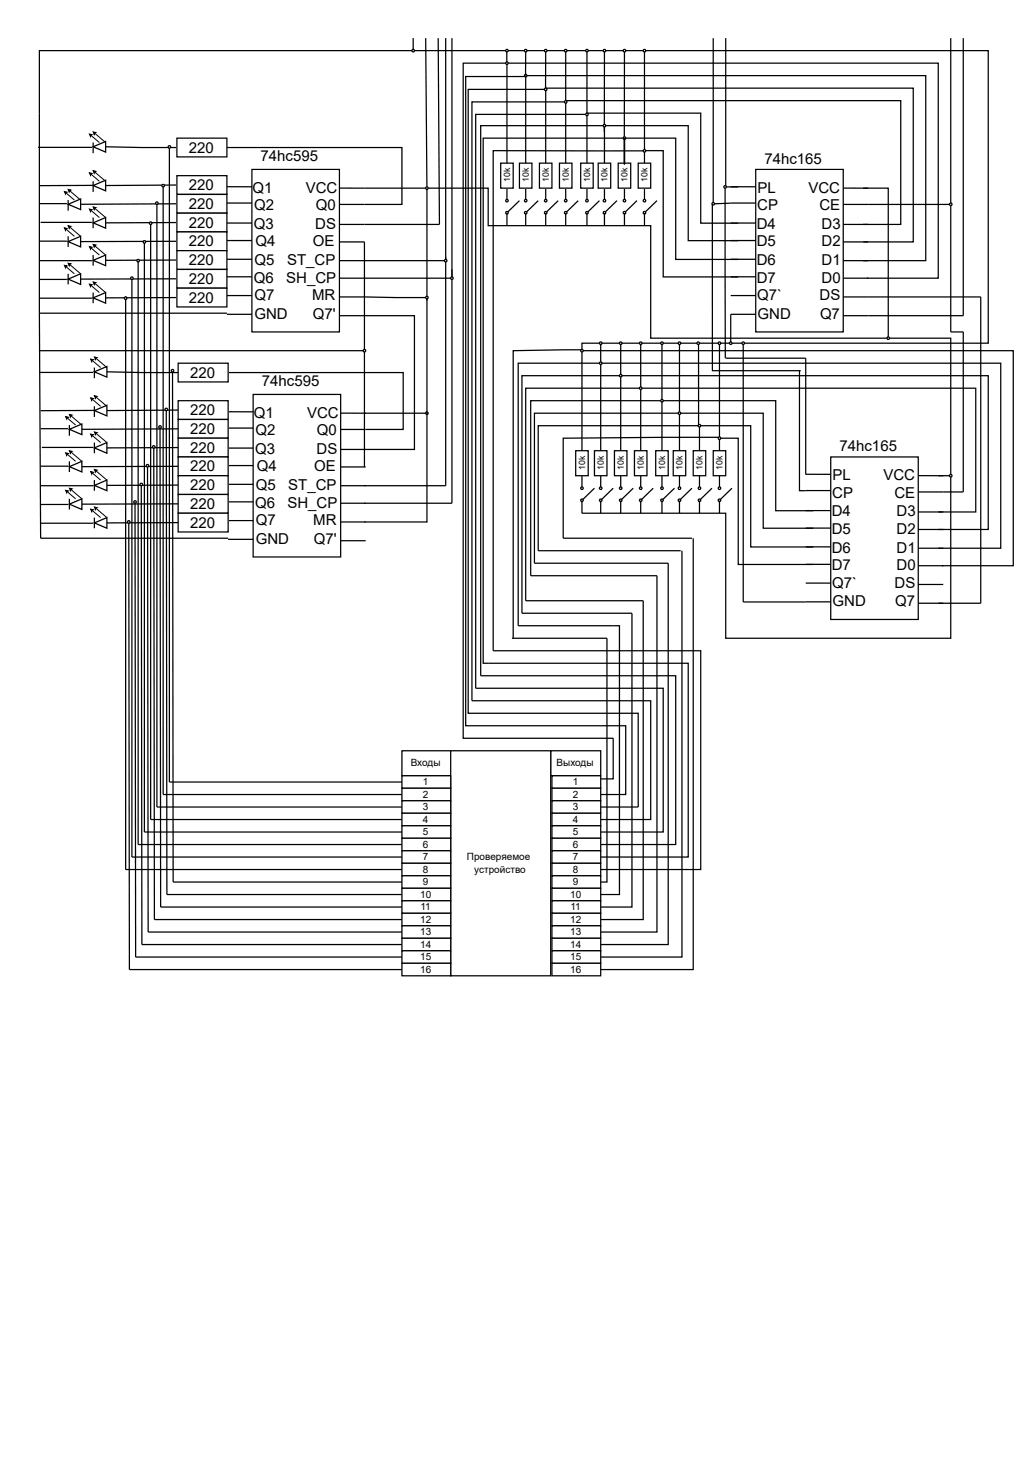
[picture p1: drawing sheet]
<svg xmlns="http://www.w3.org/2000/svg" width="210mm" height="297mm" viewBox="0 0 210 297" stroke-linecap="round" stroke-linejoin="round" font-family="sans-serif">
<g fill="none" stroke="#000" stroke-width=".25">
<path d="M35.9 37.6l-14.4 .1M46.1 37.9h5.1M51.2 34.4h17.7v33h-17.7zM68.9 38.2h5.1M46.1 41.2h5.1M46.1 45.3h5.1M46.1 48.9h5.1M46.1 52.7h5.1M46.1 56.2h5.1M68.9 41.5h5.1M68.9 45.6h5.1M68.9 49.1h5.1"/>
<path d="M68.9 52.9h5.1M68.9 56.5h5.1M46.1 60h5.1M46.1 63.8h5.1M68.9 60.3h5.1M68.9 64.1h5.1"/>
</g>
<path d="M35.9 35.7h10.2v3.8h-10.2z" fill="#fff"/>
<path d="M21.5 29.8l14.4 .2M35.9 35.7h10.2v3.8h-10.2zM46.1 30h35.5v11.5h-7.6" fill="none" stroke="#000" stroke-width=".25"/>
<path d="M35.9 28.1h10.2v3.8h-10.2z" fill="#fff"/>
<path d="M35.9 28.1h10.2v3.8h-10.2zM35.9 41.4l-19.5 .1" fill="none" stroke="#000" stroke-width=".25"/>
<path d="M35.9 39.5h10.2v3.8h-10.2z" fill="#fff"/>
<path d="M35.9 39.5h10.2v3.8h-10.2zM35.9 45.2l-14.4 .1" fill="none" stroke="#000" stroke-width=".25"/>
<path d="M35.9 43.3h10.2v3.8h-10.2z" fill="#fff"/>
<path d="M35.9 43.3h10.2v3.8h-10.2zM35.9 49l-19.5 .1" fill="none" stroke="#000" stroke-width=".25"/>
<path d="M35.9 47.1h10.2v3.8h-10.2z" fill="#fff"/>
<path d="M35.9 47.1h10.2v3.8h-10.2zM35.9 52.8l-14.4 .1" fill="none" stroke="#000" stroke-width=".25"/>
<path d="M35.9 50.9h10.2v3.8h-10.2z" fill="#fff"/>
<path d="M35.9 50.9h10.2v3.8h-10.2zM35.9 56.6l-19.5 .1" fill="none" stroke="#000" stroke-width=".25"/>
<path d="M35.9 54.7h10.2v3.8h-10.2z" fill="#fff"/>
<path d="M35.9 54.7h10.2v3.8h-10.2zM35.9 60.4l-14.4 .1" fill="none" stroke="#000" stroke-width=".25"/>
<path d="M35.9 58.5h10.2v3.8h-10.2z" fill="#fff"/>
<path d="M35.9 58.5h10.2v3.8h-10.2z" fill="none" stroke="#000" stroke-width=".25"/>
<path d="M18.9 37.7l2.6-1.1v2.2z" fill="#fff"/>
<path d="M18.9 36.8v2.2M18.9 37.7h-10.9M18.9 37.7l2.6-1.1v2.2z" fill="none" stroke="#000" stroke-width=".25"/>
<path d="M18.2 35.1l.5 .1-.3 .1v.3zM18.4 35.3l1.8 1.5M18.9 34.7l.6 .1-.3 .1-.1 .3zM19.2 34.9l2.3 1.9" fill="none" stroke="#000" stroke-width=".2"/>
<path d="M18.2 35.1l.5 .1-.3 .1v.3zM18.9 34.7l.6 .1-.3 .1-.1 .3z" fill="#000"/>
<path d="M13.8 41.5l2.6-1.1v2.2z" fill="#fff"/>
<path d="M13.8 40.6v2.2M13.8 41.5l2.6-1.1v2.2z" fill="none" stroke="#000" stroke-width=".25"/>
<path d="M13.1 38.9l.5 .1-.2 .1-.1 .3zM13.4 39.1l1.7 1.5M13.8 38.5l.6 .1-.3 .1v.3zM14.1 38.7l2.3 1.9" fill="none" stroke="#000" stroke-width=".2"/>
<path d="M13.1 38.9l.5 .1-.2 .1-.1 .3zM13.8 38.5l.6 .1-.3 .1v.3z" fill="#000"/>
<path d="M18.9 45.3l2.6-1.1v2.1z" fill="#fff"/>
<path d="M18.9 44.2v2.1M18.9 45.3l2.6-1.1v2.1z" fill="none" stroke="#000" stroke-width=".25"/>
<path d="M18.2 42.5l.5 .1-.3 .1v.3zM18.4 42.7l1.8 1.5M18.9 42l.6 .2-.3 .1-.1 .2zM19.2 42.3l2.3 1.9" fill="none" stroke="#000" stroke-width=".2"/>
<path d="M18.2 42.5l.5 .1-.3 .1v.3zM18.9 42l.6 .2-.3 .1-.1 .2z" fill="#000"/>
<path d="M13.8 49.1l2.6-1.1v2.2z" fill="#fff"/>
<path d="M13.8 48v2.2M13.8 49.1l2.6-1.1v2.2z" fill="none" stroke="#000" stroke-width=".25"/>
<path d="M13.1 46.3l.5 .1-.2 .1-.1 .3zM13.4 46.5l1.7 1.5M13.8 45.8l.6 .2-.3 .1v.3zM14.1 46.1l2.3 1.9" fill="none" stroke="#000" stroke-width=".2"/>
<path d="M13.1 46.3l.5 .1-.2 .1-.1 .3zM13.8 45.8l.6 .2-.3 .1v.3z" fill="#000"/>
<path d="M18.9 52.9l2.6-1.1v2.2z" fill="#fff"/>
<path d="M18.9 51.8v2.2M18.9 52.9l2.6-1.1v2.2z" fill="none" stroke="#000" stroke-width=".25"/>
<path d="M18.2 50.1l.5 .1-.3 .1v.3zM18.4 50.3l1.8 1.5M18.9 49.6l.6 .2-.3 .1-.1 .3zM19.2 49.9l2.3 1.9" fill="none" stroke="#000" stroke-width=".2"/>
<path d="M18.2 50.1l.5 .1-.3 .1v.3zM18.9 49.6l.6 .2-.3 .1-.1 .3z" fill="#000"/>
<path d="M18.9 29.8l2.6-1.1v2.2z" fill="#fff"/>
<path d="M18.9 28.9v2.2M18.9 29.8l2.6-1.1v2.2z" fill="none" stroke="#000" stroke-width=".25"/>
<path d="M18.2 27.2l.5 .2-.3 .1v.2zM18.4 27.5l1.8 1.4M18.9 26.8l.6 .1-.3 .1-.1 .3zM19.2 27l2.3 1.9" fill="none" stroke="#000" stroke-width=".2"/>
<path d="M18.2 27.2l.5 .2-.3 .1v.2zM18.9 26.8l.6 .1-.3 .1-.1 .3z" fill="#000"/>
<path d="M13.8 56.7l2.6-1.1v2.2z" fill="#fff"/>
<path d="M13.8 55.6v2.2M13.8 56.7l2.6-1.1v2.2z" fill="none" stroke="#000" stroke-width=".25"/>
<path d="M13.1 53.9l.5 .1-.2 .1-.1 .3zM13.4 54.1l1.7 1.5M13.8 53.5l.6 .1-.3 .1v.3zM14.1 53.7l2.3 1.9" fill="none" stroke="#000" stroke-width=".2"/>
<path d="M13.1 53.9l.5 .1-.2 .1-.1 .3zM13.8 53.5l.6 .1-.3 .1v.3z" fill="#000"/>
<path d="M18.9 60.5l2.6-1.1v2.2z" fill="#fff"/>
<path d="M7.7 29.9h11M8 23v40.6h38.1M8 49h5.6M8 41.4h5.6M8 56.8h5.6M8 52.9h10.7M8.3 45.2h10.4M18.9 59.4v2.2M8 60.6h10.7M18.9 60.5l2.6-1.1v2.2z" fill="none" stroke="#000" stroke-width=".25"/>
<path d="M18.2 57.7l.5 .1-.3 .1v.3zM18.4 57.9l1.8 1.5M18.9 57.3l.6 .1-.3 .1-.1 .3zM19.2 57.5l2.3 1.9" fill="none" stroke="#000" stroke-width=".2"/>
<path d="M18.2 57.7l.5 .1-.3 .1v.3zM18.9 57.3l.6 .1-.3 .1-.1 .3z" fill="#000"/>
<path d="M51.4 80.1h17.8v33h-17.8z" fill="#fff"/>
<g fill="none" stroke="#000" stroke-width=".25">
<path d="M36.2 83.3l-14.5 .1M46.3 83.6h5.1M46.3 86.9h5.1M46.3 91h5.1M46.3 94.6h5.1M46.3 98.4h5.1M51.4 80.1h17.8v33h-17.8zM69.2 83.9h5.1M69.2 87.2h5.1M69.2 91.3h5.1M69.2 94.8h5.1M69.2 98.7h5.1"/>
<path d="M46.3 101.9h5.1M46.3 105.7h5.1M46.3 109.5h5.1M69.2 102.2h5.1M69.2 106h5.1M69.2 109.8h5.1"/>
</g>
<path d="M36.2 81.4h10.1v3.8h-10.1z" fill="#fff"/>
<path d="M21.7 75.5l14.5 .2M46.3 75.7h35.6v11.5h-7.6M36.2 81.4h10.1v3.8h-10.1z" fill="none" stroke="#000" stroke-width=".25"/>
<path d="M36.2 73.8h10.1v3.8h-10.1z" fill="#fff"/>
<path d="M36.2 73.8h10.1v3.8h-10.1zM36.2 87.1l-19.6 .1" fill="none" stroke="#000" stroke-width=".25"/>
<path d="M36.2 85.2h10.1v3.8h-10.1z" fill="#fff"/>
<path d="M36.2 85.2h10.1v3.8h-10.1zM36.2 90.9l-14.5 .1" fill="none" stroke="#000" stroke-width=".25"/>
<path d="M36.2 89h10.1v3.8h-10.1z" fill="#fff"/>
<path d="M36.2 89h10.1v3.8h-10.1zM36.2 94.7l-19.6 .1" fill="none" stroke="#000" stroke-width=".25"/>
<path d="M36.2 92.8h10.1v3.8h-10.1z" fill="#fff"/>
<path d="M36.2 92.8h10.1v3.8h-10.1zM36.2 98.5l-14.5 .1" fill="none" stroke="#000" stroke-width=".25"/>
<path d="M36.2 96.6h10.1v3.8h-10.1z" fill="#fff"/>
<path d="M36.2 96.6h10.1v3.8h-10.1zM36.2 102.3l-19.6 .1" fill="none" stroke="#000" stroke-width=".25"/>
<path d="M36.2 100.4h10.1v3.8h-10.1z" fill="#fff"/>
<path d="M36.2 100.4h10.1v3.8h-10.1zM36.2 106.1l-14.5 .1" fill="none" stroke="#000" stroke-width=".25"/>
<path d="M36.2 104.2h10.1v3.8h-10.1z" fill="#fff"/>
<path d="M36.2 104.2h10.1v3.8h-10.1z" fill="none" stroke="#000" stroke-width=".25"/>
<path d="M19.2 83.4l2.5-1.1v2.2z" fill="#fff"/>
<path d="M19.2 82.5v2.2M19.2 83.4h-10.9M19.2 83.4l2.5-1.1v2.2z" fill="none" stroke="#000" stroke-width=".25"/>
<path d="M18.4 80.8l.6 .1-.3 .1-.1 .3zM18.7 81l1.7 1.5M19.2 80.4l.5 .1-.2 .1-.1 .3zM19.5 80.6l2.2 1.9" fill="none" stroke="#000" stroke-width=".2"/>
<path d="M18.4 80.8l.6 .1-.3 .1-.1 .3zM19.2 80.4l.5 .1-.2 .1-.1 .3z" fill="#000"/>
<path d="M14.1 87.2l2.5-1.1v2.2z" fill="#fff"/>
<path d="M14.1 86.3v2.2M14.1 87.2l2.5-1.1v2.2z" fill="none" stroke="#000" stroke-width=".25"/>
<path d="M13.3 84.6l.6 .1-.3 .2v.2zM13.6 84.9l1.8 1.4M14.1 84.2l.5 .1-.2 .1-.1 .3zM14.4 84.4l2.2 1.9" fill="none" stroke="#000" stroke-width=".2"/>
<path d="M13.3 84.6l.6 .1-.3 .2v.2zM14.1 84.2l.5 .1-.2 .1-.1 .3z" fill="#000"/>
<path d="M19.2 91l2.5-1.1v2.2z" fill="#fff"/>
<path d="M19.2 89.9v2.2M19.2 91l2.5-1.1v2.2z" fill="none" stroke="#000" stroke-width=".25"/>
<path d="M18.4 88.2l.6 .1-.3 .1-.1 .3zM18.7 88.4l1.7 1.5M19.2 87.7l.5 .2-.2 .1-.1 .3zM19.5 88l2.2 1.9" fill="none" stroke="#000" stroke-width=".2"/>
<path d="M18.4 88.2l.6 .1-.3 .1-.1 .3zM19.2 87.7l.5 .2-.2 .1-.1 .3z" fill="#000"/>
<path d="M14.1 94.8l2.5-1.1v2.2z" fill="#fff"/>
<path d="M14.1 93.7v2.2M14.1 94.8l2.5-1.1v2.2z" fill="none" stroke="#000" stroke-width=".25"/>
<path d="M13.3 92l.6 .1-.3 .1v.3zM13.6 92.2l1.8 1.5M14.1 91.5l.5 .2-.2 .1-.1 .3zM14.4 91.8l2.2 1.9" fill="none" stroke="#000" stroke-width=".2"/>
<path d="M13.3 92l.6 .1-.3 .1v.3zM14.1 91.5l.5 .2-.2 .1-.1 .3z" fill="#000"/>
<path d="M19.2 98.6l2.5-1.1v2.2z" fill="#fff"/>
<path d="M19.2 97.5v2.2M19.2 98.6l2.5-1.1v2.2z" fill="none" stroke="#000" stroke-width=".25"/>
<path d="M18.4 95.8l.6 .1-.3 .1-.1 .3zM18.7 96l1.7 1.5M19.2 95.4l.5 .1-.2 .1-.1 .3zM19.5 95.6l2.2 1.9" fill="none" stroke="#000" stroke-width=".2"/>
<path d="M18.4 95.8l.6 .1-.3 .1-.1 .3zM19.2 95.4l.5 .1-.2 .1-.1 .3z" fill="#000"/>
<path d="M19.2 75.5l2.5-1.1v2.2z" fill="#fff"/>
<path d="M19.2 74.7v2.1M19.2 75.5l2.5-1.1v2.2z" fill="none" stroke="#000" stroke-width=".25"/>
<path d="M18.4 72.9l.6 .2-.3 .1-.1 .3zM18.7 73.2l1.7 1.5M19.2 72.5l.5 .1-.2 .1-.1 .3zM19.5 72.7l2.2 2" fill="none" stroke="#000" stroke-width=".2"/>
<path d="M18.4 72.9l.6 .2-.3 .1-.1 .3zM19.2 72.5l.5 .1-.2 .1-.1 .3z" fill="#000"/>
<path d="M14.1 102.4l2.5-1.1v2.2z" fill="#fff"/>
<path d="M14.1 101.3v2.2M14.1 102.4l2.5-1.1v2.2z" fill="none" stroke="#000" stroke-width=".25"/>
<path d="M13.3 99.6l.6 .1-.3 .1v.3zM13.6 99.8l1.8 1.5M14.1 99.2l.5 .1-.2 .1-.1 .3zM14.4 99.4l2.2 1.9" fill="none" stroke="#000" stroke-width=".2"/>
<path d="M13.3 99.6l.6 .1-.3 .1v.3zM14.1 99.2l.5 .1-.2 .1-.1 .3z" fill="#000"/>
<path d="M19.2 106.2l2.5-1.1v2.2z" fill="#fff"/>
<g fill="none" stroke="#000" stroke-width=".25">
<path d="M74 38.2h12.7v22.9M8 63.6l.3 45.7h38M8 75.6h10.9M74 64.1h10.2v27.2h-10.2M74 60.3l12.5 .1M8.3 94.7h5.5M8.3 87.1h5.5M8.3 98.7h10.6M8.5 90.9h10.4M74 83.9h12.7M8.3 106.3h10.6M8.3 102.5h5.5"/>
<path d="M19.2 105.1v2.2M19.2 106.2l2.5-1.1v2.2z"/>
</g>
<path d="M18.4 103.4l.6 .1-.3 .1-.1 .3zM18.7 103.6l1.7 1.5M19.2 103l.5 .1-.2 .1-.1 .3zM19.5 103.2l2.2 1.9" fill="none" stroke="#000" stroke-width=".2"/>
<path d="M18.4 103.4l.6 .1-.3 .1-.1 .3zM19.2 103l.5 .1-.2 .1-.1 .3z" fill="#000"/>
<circle cx="86.7" cy="83.9" r=".25" fill="#fff"/>
<circle cx="86.7" cy="83.9" r=".25" fill="none" stroke="#000" stroke-width=".25"/>
<circle cx="86.7" cy="60.4" r=".25" fill="#fff"/>
<g fill="none" stroke="#000" stroke-width=".25">
<path d="M86.5 7.7l.2 30.3M87 38.2h12.2v7.6h33v22.9h48.2v-30.5h-5.1M86.7 60.7v45.3h-12.7"/>
<circle cx="86.7" cy="60.4" r=".25"/>
</g>
<circle cx="86.7" cy="38.2" r=".25" fill="#fff"/>
<g fill="none" stroke="#000" stroke-width=".25">
<path d="M89 7.7l.3 37.9h-15.3M90.5 7.7v91h-16.5M91.8 7.7v48.8h-17.8M74 52.9h16.5"/>
<circle cx="86.7" cy="38.2" r=".25"/>
</g>
<circle cx="90.5" cy="52.9" r=".25" fill="#fff"/>
<g fill="none" stroke="#000" stroke-width=".25">
<path d="M91.8 54.7v47.5h-17.8"/>
<circle cx="90.5" cy="52.9" r=".25"/>
</g>
<circle cx="91.8" cy="56.5" r=".25" fill="#fff"/>
<g fill="none" stroke="#000" stroke-width=".25">
<path d="M74 49.1v45.7M8 71.2h66"/>
<circle cx="91.8" cy="56.5" r=".25"/>
</g>
<circle cx="74" cy="71.2" r=".25" fill="#fff"/>
<g fill="none" stroke="#000" stroke-width=".25">
<path d="M83.9 7.7v2.6M84.2 10.3h-76.2v12.7"/>
<circle cx="74" cy="71.2" r=".25"/>
</g>
<path d="M153.5 34.4h17.8v33h-17.8z" fill="#fff"/>
<g fill="none" stroke="#000" stroke-width=".25">
<path d="M114.9 38.2v2.6M148.4 37.9h5.1M153.5 34.4h17.8v33h-17.8zM171.3 38.2h5.1M148.4 41.2h5.1M148.4 45.3h5.1M148.4 48.9h5.1M148.4 52.7h5.1M148.4 56.2h5.1M171.3 41.5h5.1M171.3 45.6h5.1M171.3 49.1h5.1"/>
<path d="M171.3 52.9h5.1M171.3 56.5h5.1M148.4 60h5.1M148.4 63.8h5.1M171.3 60.3h5.1M171.3 64.1h5.1"/>
</g>
<circle cx="114.9" cy="40.8" r=".25" fill="#fff"/>
<g fill="none" stroke="#000" stroke-width=".25">
<path d="M117.4 40.8l-2.3 2.2"/>
<circle cx="114.9" cy="40.8" r=".25"/>
</g>
<circle cx="114.9" cy="43.2" r=".25" fill="#fff"/>
<g fill="none" stroke="#000" stroke-width=".25">
<path d="M119.2 38.2v2.6M114.9 43.3v2.5"/>
<circle cx="114.9" cy="43.2" r=".25"/>
</g>
<circle cx="119.2" cy="40.8" r=".25" fill="#fff"/>
<g fill="none" stroke="#000" stroke-width=".25">
<path d="M121.8 40.8l-2.4 2.2"/>
<circle cx="119.2" cy="40.8" r=".25"/>
</g>
<circle cx="119.2" cy="43.2" r=".25" fill="#fff"/>
<g fill="none" stroke="#000" stroke-width=".25">
<path d="M110.8 38.2v2.6M119.2 43.3v2.5"/>
<circle cx="119.2" cy="43.2" r=".25"/>
</g>
<circle cx="110.8" cy="40.8" r=".25" fill="#fff"/>
<g fill="none" stroke="#000" stroke-width=".25">
<path d="M113.4 40.8l-2.4 2.2"/>
<circle cx="110.8" cy="40.8" r=".25"/>
</g>
<circle cx="110.8" cy="43.2" r=".25" fill="#fff"/>
<g fill="none" stroke="#000" stroke-width=".25">
<path d="M106.8 38.2v2.6M110.8 43.3v2.5"/>
<circle cx="110.8" cy="43.2" r=".25"/>
</g>
<circle cx="106.8" cy="40.8" r=".25" fill="#fff"/>
<g fill="none" stroke="#000" stroke-width=".25">
<path d="M109.3 40.8l-2.3 2.2"/>
<circle cx="106.8" cy="40.8" r=".25"/>
</g>
<circle cx="106.8" cy="43.2" r=".25" fill="#fff"/>
<g fill="none" stroke="#000" stroke-width=".25">
<path d="M103 38.2v2.6M106.8 43.3v2.5"/>
<circle cx="106.8" cy="43.2" r=".25"/>
</g>
<circle cx="103" cy="40.8" r=".25" fill="#fff"/>
<g fill="none" stroke="#000" stroke-width=".25">
<path d="M105.5 40.8l-2.3 2.2"/>
<circle cx="103" cy="40.8" r=".25"/>
</g>
<circle cx="103" cy="43.2" r=".25" fill="#fff"/>
<g fill="none" stroke="#000" stroke-width=".25">
<path d="M122.8 38.2v2.6M103 43.3v2.5"/>
<circle cx="103" cy="43.2" r=".25"/>
</g>
<circle cx="122.8" cy="40.8" r=".25" fill="#fff"/>
<g fill="none" stroke="#000" stroke-width=".25">
<path d="M125.3 40.8l-2.3 2.2"/>
<circle cx="122.8" cy="40.8" r=".25"/>
</g>
<circle cx="122.8" cy="43.2" r=".25" fill="#fff"/>
<g fill="none" stroke="#000" stroke-width=".25">
<path d="M126.8 38.2v2.6M122.8 43.3v2.5"/>
<circle cx="122.8" cy="43.2" r=".25"/>
</g>
<circle cx="126.8" cy="40.8" r=".25" fill="#fff"/>
<g fill="none" stroke="#000" stroke-width=".25">
<path d="M129.4 40.8l-2.4 2.2"/>
<circle cx="126.8" cy="40.8" r=".25"/>
</g>
<circle cx="126.8" cy="43.2" r=".25" fill="#fff"/>
<g fill="none" stroke="#000" stroke-width=".25">
<path d="M130.9 38.2v2.6M126.8 43.3v2.5"/>
<circle cx="126.8" cy="43.2" r=".25"/>
</g>
<circle cx="130.9" cy="40.8" r=".25" fill="#fff"/>
<g fill="none" stroke="#000" stroke-width=".25">
<path d="M133.4 40.8l-2.3 2.2"/>
<circle cx="130.9" cy="40.8" r=".25"/>
</g>
<circle cx="130.9" cy="43.2" r=".25" fill="#fff"/>
<g fill="none" stroke="#000" stroke-width=".25">
<path d="M130.9 43.3v2.5"/>
<circle cx="130.9" cy="43.2" r=".25"/>
</g>
<path d="M101.7 33.1h2.5v5.1h-2.5z" fill="#fff"/>
<path d="M101.7 33.1h2.5v5.1h-2.5z" fill="none" stroke="#000" stroke-width=".25"/>
<path d="M105.5 33.1h2.5v5.1h-2.5z" fill="#fff"/>
<path d="M105.5 33.1h2.5v5.1h-2.5z" fill="none" stroke="#000" stroke-width=".25"/>
<path d="M109.6 33.1h2.5v5.1h-2.5z" fill="#fff"/>
<path d="M109.6 33.1h2.5v5.1h-2.5z" fill="none" stroke="#000" stroke-width=".25"/>
<path d="M113.6 33.1h2.6v5.1h-2.6z" fill="#fff"/>
<path d="M113.6 33.1h2.6v5.1h-2.6z" fill="none" stroke="#000" stroke-width=".25"/>
<path d="M118 33.1h2.5v5.1h-2.5z" fill="#fff"/>
<path d="M118 33.1h2.5v5.1h-2.5z" fill="none" stroke="#000" stroke-width=".25"/>
<path d="M121.5 33.1h2.5v5.1h-2.5z" fill="#fff"/>
<path d="M121.5 33.1h2.5v5.1h-2.5z" fill="none" stroke="#000" stroke-width=".25"/>
<path d="M125.6 33.1h2.5v5.1h-2.5z" fill="#fff"/>
<path d="M125.6 33.1h2.5v5.1h-2.5z" fill="none" stroke="#000" stroke-width=".25"/>
<path d="M129.6 33.1h2.6v5.1h-2.6z" fill="#fff"/>
<path d="M103 12.6v.2h87.6v43.7h-14.5M110.8 17.9h74.7v31.2h-10.2M106.8 33.1v-17.7h81.2v37.5h-12.7M114.9 33.1v-12.7h68.1v25.2h-7.7M119.2 33.1v-10.1h23.1v22.3h7.6M122.8 33.1v-7.6h17v23.4h10.1M126.8 27.8v.3h10.5v24.6h12.6M129.6 33.1h2.6v5.1h-2.6zM130.9 33.1v-2.5h3.8v25.6h15.2" fill="none" stroke="#000" stroke-width=".25"/>
<path d="M168.7 92.8h17.8v33h-17.8z" fill="#fff"/>
<g fill="none" stroke="#000" stroke-width=".25">
<path d="M130.1 96.6v2.6M163.7 96.3h5M163.7 99.6h5M168.7 92.8h17.8v33h-17.8zM186.5 96.6h5.1M186.5 99.9h5.1M163.7 103.7h5M163.7 107.3h5M163.7 111.1h5M163.7 114.6h5M163.7 118.4h5M186.5 104h5.1"/>
<path d="M186.5 107.5h5.1M186.5 111.3h5.1M186.5 114.9h5.1M186.5 118.7h5.1M163.7 122.2h5M186.5 122.5h5.1"/>
</g>
<circle cx="130.1" cy="99.2" r=".25" fill="#fff"/>
<g fill="none" stroke="#000" stroke-width=".25">
<path d="M132.7 99.2l-2.4 2.2"/>
<circle cx="130.1" cy="99.2" r=".25"/>
</g>
<circle cx="130.1" cy="101.6" r=".25" fill="#fff"/>
<g fill="none" stroke="#000" stroke-width=".25">
<path d="M134.5 96.6v2.6M130.1 101.7v2.5"/>
<circle cx="130.1" cy="101.6" r=".25"/>
</g>
<circle cx="134.5" cy="99.2" r=".25" fill="#fff"/>
<g fill="none" stroke="#000" stroke-width=".25">
<path d="M137 99.2l-2.4 2.2"/>
<circle cx="134.5" cy="99.2" r=".25"/>
</g>
<circle cx="134.5" cy="101.6" r=".25" fill="#fff"/>
<g fill="none" stroke="#000" stroke-width=".25">
<path d="M126.1 96.6v2.6M134.5 101.7v2.5"/>
<circle cx="134.5" cy="101.6" r=".25"/>
</g>
<circle cx="126.1" cy="99.2" r=".25" fill="#fff"/>
<g fill="none" stroke="#000" stroke-width=".25">
<path d="M128.6 99.2l-2.3 2.2"/>
<circle cx="126.1" cy="99.2" r=".25"/>
</g>
<circle cx="126.1" cy="101.6" r=".25" fill="#fff"/>
<g fill="none" stroke="#000" stroke-width=".25">
<path d="M122 96.6v2.6M126.1 101.7v2.5"/>
<circle cx="126.1" cy="101.6" r=".25"/>
</g>
<circle cx="122" cy="99.2" r=".25" fill="#fff"/>
<g fill="none" stroke="#000" stroke-width=".25">
<path d="M124.6 99.2l-2.4 2.2"/>
<circle cx="122" cy="99.2" r=".25"/>
</g>
<circle cx="122" cy="101.6" r=".25" fill="#fff"/>
<g fill="none" stroke="#000" stroke-width=".25">
<path d="M118.2 96.6v2.6M122 101.7v2.5"/>
<circle cx="122" cy="101.6" r=".25"/>
</g>
<circle cx="118.2" cy="99.2" r=".25" fill="#fff"/>
<g fill="none" stroke="#000" stroke-width=".25">
<path d="M120.7 99.2l-2.3 2.2"/>
<circle cx="118.2" cy="99.2" r=".25"/>
</g>
<circle cx="118.2" cy="101.6" r=".25" fill="#fff"/>
<g fill="none" stroke="#000" stroke-width=".25">
<path d="M138 96.6v2.6M118.2 101.7v2.5"/>
<circle cx="118.2" cy="101.6" r=".25"/>
</g>
<circle cx="138" cy="99.2" r=".25" fill="#fff"/>
<g fill="none" stroke="#000" stroke-width=".25">
<path d="M140.6 99.2l-2.4 2.2"/>
<circle cx="138" cy="99.2" r=".25"/>
</g>
<circle cx="138" cy="101.6" r=".25" fill="#fff"/>
<g fill="none" stroke="#000" stroke-width=".25">
<path d="M142.1 96.6v2.6M138 101.7v2.5"/>
<circle cx="138" cy="101.6" r=".25"/>
</g>
<circle cx="142.1" cy="99.2" r=".25" fill="#fff"/>
<g fill="none" stroke="#000" stroke-width=".25">
<path d="M144.6 99.2l-2.3 2.2"/>
<circle cx="142.1" cy="99.2" r=".25"/>
</g>
<circle cx="142.1" cy="101.6" r=".25" fill="#fff"/>
<g fill="none" stroke="#000" stroke-width=".25">
<path d="M146.1 96.6v2.6M142.1 101.7v2.5"/>
<circle cx="142.1" cy="101.6" r=".25"/>
</g>
<circle cx="146.1" cy="99.2" r=".25" fill="#fff"/>
<g fill="none" stroke="#000" stroke-width=".25">
<path d="M148.7 99.2l-2.4 2.2"/>
<circle cx="146.1" cy="99.2" r=".25"/>
</g>
<circle cx="146.1" cy="101.6" r=".25" fill="#fff"/>
<g fill="none" stroke="#000" stroke-width=".25">
<path d="M146.1 101.7v2.5"/>
<circle cx="146.1" cy="101.6" r=".25"/>
</g>
<path d="M116.9 91.5h2.6v5.1h-2.6z" fill="#fff"/>
<path d="M116.9 91.5h2.6v5.1h-2.6z" fill="none" stroke="#000" stroke-width=".25"/>
<path d="M120.7 91.5h2.6v5.1h-2.6z" fill="#fff"/>
<path d="M120.7 91.5h2.6v5.1h-2.6z" fill="none" stroke="#000" stroke-width=".25"/>
<path d="M124.8 91.5h2.5v5.1h-2.5z" fill="#fff"/>
<path d="M124.8 91.5h2.5v5.1h-2.5z" fill="none" stroke="#000" stroke-width=".25"/>
<path d="M128.9 91.5h2.5v5.1h-2.5z" fill="#fff"/>
<path d="M128.9 91.5h2.5v5.1h-2.5z" fill="none" stroke="#000" stroke-width=".25"/>
<path d="M133.2 91.5h2.5v5.1h-2.5z" fill="#fff"/>
<path d="M133.2 91.5h2.5v5.1h-2.5z" fill="none" stroke="#000" stroke-width=".25"/>
<path d="M136.7 91.5h2.6v5.1h-2.6z" fill="#fff"/>
<path d="M136.7 91.5h2.6v5.1h-2.6z" fill="none" stroke="#000" stroke-width=".25"/>
<path d="M140.8 91.5h2.5v5.1h-2.5z" fill="#fff"/>
<path d="M140.8 91.5h2.5v5.1h-2.5z" fill="none" stroke="#000" stroke-width=".25"/>
<path d="M144.9 91.5h2.5v5.1h-2.5z" fill="#fff"/>
<path d="M84.2 10.3h116.5v59.4h-82.5v1.5M118.2 91.5v-20.3h87.6v43.7h-14.5M122 91.5v-17.7h81.3v37.5h-12.7M126.1 91.5v-15.2h74.6v31.2h-10.1M130.1 91.5v-12.7h68.1v25.2h-7.6M134.5 91.5v-10.1h23.1v22.3h7.6M138 91.5v-7.6h17v23.4h10.2M142.1 91.5v-5h10.4v24.6h12.7M144.9 91.5h2.5v5.1h-2.5zM146.1 91.5v-2.5h3.8v25.7h15.3" fill="none" stroke="#000" stroke-width=".25"/>
<circle cx="83.9" cy="10.3" r=".25" fill="#fff"/>
<g fill="none" stroke="#000" stroke-width=".25">
<path d="M102.7 12.8h-8.6v137.1h30.5M102.9 10.5v2.6"/>
<circle cx="83.9" cy="10.3" r=".25"/>
</g>
<circle cx="103" cy="12.8" r=".25" fill="#fff"/>
<g fill="none" stroke="#000" stroke-width=".25">
<path d="M103 13.1v20M106.6 15.5h-12v131.9h32.5v14h-5.1"/>
<circle cx="103" cy="12.8" r=".25"/>
</g>
<circle cx="106.8" cy="15.4" r=".25" fill="#fff"/>
<circle cx="106.8" cy="15.4" r=".25" fill="none" stroke="#000" stroke-width=".25"/>
<circle cx="106.8" cy="10.3" r=".25" fill="#fff"/>
<g fill="none" stroke="#000" stroke-width=".25">
<path d="M106.8 10.5l-.1 4.9"/>
<circle cx="106.8" cy="10.3" r=".25"/>
</g>
<circle cx="103" cy="10.3" r=".25" fill="#fff"/>
<g fill="none" stroke="#000" stroke-width=".25">
<path d="M110.8 10.3v7.6M114.9 10.3v10.1M119.2 10.3v12.7M122.8 10.3l-.1 16.5M126.8 10.3v17.8M130.9 10.3v20.1"/>
<circle cx="103" cy="10.3" r=".25"/>
</g>
<circle cx="110.8" cy="10.3" r=".25" fill="#fff"/>
<circle cx="110.8" cy="10.3" r=".25" fill="none" stroke="#000" stroke-width=".25"/>
<circle cx="114.9" cy="10.3" r=".25" fill="#fff"/>
<circle cx="114.9" cy="10.3" r=".25" fill="none" stroke="#000" stroke-width=".25"/>
<circle cx="119.2" cy="10.3" r=".25" fill="#fff"/>
<circle cx="119.2" cy="10.3" r=".25" fill="none" stroke="#000" stroke-width=".25"/>
<circle cx="122.8" cy="10.3" r=".25" fill="#fff"/>
<circle cx="122.8" cy="10.3" r=".25" fill="none" stroke="#000" stroke-width=".25"/>
<circle cx="126.8" cy="10.3" r=".25" fill="#fff"/>
<circle cx="126.8" cy="10.3" r=".25" fill="none" stroke="#000" stroke-width=".25"/>
<circle cx="130.9" cy="10.3" r=".25" fill="#fff"/>
<g fill="none" stroke="#000" stroke-width=".25">
<path d="M110.6 18.2h-15.5v126.7h34.5v19"/>
<circle cx="130.9" cy="10.3" r=".25"/>
</g>
<circle cx="110.8" cy="18.2" r=".25" fill="#fff"/>
<g fill="none" stroke="#000" stroke-width=".25">
<path d="M110.8 18.4v14.7M114.7 20.7h-18.8v121.6"/>
<circle cx="110.8" cy="18.2" r=".25"/>
</g>
<circle cx="114.9" cy="20.7" r=".25" fill="#fff"/>
<g fill="none" stroke="#000" stroke-width=".25">
<path d="M119 23.2h-22.4v116.6"/>
<circle cx="114.9" cy="20.7" r=".25"/>
</g>
<circle cx="119.2" cy="23.2" r=".25" fill="#fff"/>
<g fill="none" stroke="#000" stroke-width=".25">
<path d="M122.5 25.5h-24.9v111.8"/>
<circle cx="119.2" cy="23.2" r=".25"/>
</g>
<circle cx="122.8" cy="25.5" r=".25" fill="#fff"/>
<g fill="none" stroke="#000" stroke-width=".25">
<path d="M126.6 28.1h-28.5v106.6h1.1"/>
<circle cx="122.8" cy="25.5" r=".25"/>
</g>
<circle cx="126.8" cy="28.1" r=".25" fill="#fff"/>
<g fill="none" stroke="#000" stroke-width=".25">
<path d="M126.8 28.3v5.1v-5.3v5M130.6 30.6h-30.4v101.6"/>
<circle cx="126.8" cy="28.1" r=".25"/>
</g>
<circle cx="130.9" cy="30.6" r=".25" fill="#fff"/>
<g fill="none" stroke="#000" stroke-width=".25">
<path d="M148.4 63.9v5.8"/>
<circle cx="130.9" cy="30.6" r=".25"/>
</g>
<circle cx="148.4" cy="69.7" r=".25" fill="#fff"/>
<g fill="none" stroke="#000" stroke-width=".25">
<path d="M118 71l-13.8 .2v58.4"/>
<circle cx="148.4" cy="69.7" r=".25"/>
</g>
<circle cx="118.2" cy="71.2" r=".25" fill="#fff"/>
<g fill="none" stroke="#000" stroke-width=".25">
<path d="M121.8 73.8h-16.5v53.3M122 69.7v3.8"/>
<circle cx="118.2" cy="71.2" r=".25"/>
</g>
<circle cx="122" cy="73.8" r=".25" fill="#fff"/>
<g fill="none" stroke="#000" stroke-width=".25">
<path d="M125.8 76.3h-19.8v48.3"/>
<circle cx="122" cy="73.8" r=".25"/>
</g>
<circle cx="126.1" cy="76.3" r=".25" fill="#fff"/>
<g fill="none" stroke="#000" stroke-width=".25">
<path d="M126.1 69.7v6.4M129.9 78.8h-23.1v43.2"/>
<circle cx="126.1" cy="76.3" r=".25"/>
</g>
<circle cx="130.1" cy="78.8" r=".25" fill="#fff"/>
<g fill="none" stroke="#000" stroke-width=".25">
<path d="M130.1 69.7v8.9M134.2 81.4h-26.4v35.5"/>
<circle cx="130.1" cy="78.8" r=".25"/>
</g>
<circle cx="134.5" cy="81.4" r=".25" fill="#fff"/>
<g fill="none" stroke="#000" stroke-width=".25">
<path d="M138 69.7v14M137.8 83.9h-29.2v30.5"/>
<circle cx="134.5" cy="81.4" r=".25"/>
</g>
<circle cx="138" cy="83.9" r=".25" fill="#fff"/>
<g fill="none" stroke="#000" stroke-width=".25">
<path d="M141.9 69.7v16.6M141.8 86.5h-32.5v25.4"/>
<circle cx="138" cy="83.9" r=".25"/>
</g>
<circle cx="142.1" cy="86.5" r=".25" fill="#fff"/>
<g fill="none" stroke="#000" stroke-width=".25">
<path d="M146.1 69.5v.2M146 88.8l-31.6 .2v20.3"/>
<circle cx="142.1" cy="86.5" r=".25"/>
</g>
<circle cx="146.1" cy="89" r=".25" fill="#fff"/>
<g fill="none" stroke="#000" stroke-width=".25">
<path d="M134.5 69.7v11.4"/>
<circle cx="146.1" cy="89" r=".25"/>
</g>
<circle cx="141.8" cy="69.7" r=".25" fill="#fff"/>
<circle cx="141.8" cy="69.7" r=".25" fill="none" stroke="#000" stroke-width=".25"/>
<circle cx="138" cy="69.7" r=".25" fill="#fff"/>
<circle cx="138" cy="69.7" r=".25" fill="none" stroke="#000" stroke-width=".25"/>
<circle cx="134.5" cy="69.7" r=".25" fill="#fff"/>
<circle cx="134.5" cy="69.7" r=".25" fill="none" stroke="#000" stroke-width=".25"/>
<circle cx="130.1" cy="69.7" r=".25" fill="#fff"/>
<circle cx="130.1" cy="69.7" r=".25" fill="none" stroke="#000" stroke-width=".25"/>
<circle cx="126.1" cy="69.7" r=".25" fill="#fff"/>
<circle cx="126.1" cy="69.7" r=".25" fill="none" stroke="#000" stroke-width=".25"/>
<circle cx="122" cy="69.7" r=".25" fill="#fff"/>
<circle cx="122" cy="69.7" r=".25" fill="none" stroke="#000" stroke-width=".25"/>
<circle cx="146.1" cy="69.7" r=".25" fill="#fff"/>
<g fill="none" stroke="#000" stroke-width=".25">
<path d="M146.1 70v18.7M180.4 68.7h12.7v27.9h-2.5"/>
<circle cx="146.1" cy="69.7" r=".25"/>
</g>
<circle cx="180.4" cy="68.7" r=".25" fill="#fff"/>
<g fill="none" stroke="#000" stroke-width=".25">
<path d="M193.1 96.9v32.7h-45.7v-25.4h-29.2"/>
<circle cx="180.4" cy="68.7" r=".25"/>
</g>
<circle cx="193.1" cy="96.6" r=".25" fill="#fff"/>
<g fill="none" stroke="#000" stroke-width=".25">
<path d="M151 122.3h12.7"/>
<circle cx="193.1" cy="96.6" r=".25"/>
</g>
<circle cx="151" cy="69.7" r=".25" fill="#fff"/>
<g fill="none" stroke="#000" stroke-width=".25">
<path d="M193.1 7.7v33.5M176.4 41.5h16.7M193.1 41.7v25.7M151 70v52.3"/>
<circle cx="151" cy="69.7" r=".25"/>
</g>
<circle cx="193.1" cy="41.5" r=".25" fill="#fff"/>
<g fill="none" stroke="#000" stroke-width=".25">
<path d="M144.9 7.7v33.6M147.4 7.7v30.3M147.3 38.2v34.6M147.5 38h2.4M148.4 41.3l-3.3 .1M193.1 67.4h2.6v32.5h-4.1"/>
<circle cx="193.1" cy="41.5" r=".25"/>
</g>
<circle cx="147.3" cy="38" r=".25" fill="#fff"/>
<g fill="none" stroke="#000" stroke-width=".25">
<path d="M144.7 41.6v33.7"/>
<circle cx="147.3" cy="38" r=".25"/>
</g>
<circle cx="144.9" cy="41.4" r=".25" fill="#fff"/>
<g fill="none" stroke="#000" stroke-width=".25">
<path d="M195.7 7.7v56.4h-19.3M144.6 75.3h18M147.4 72.8h16.3v23.6M162.4 75.3v24.4h1.3M176.4 60.3h22.8v62.2h-8.6"/>
<circle cx="144.9" cy="41.4" r=".25"/>
</g>
<path d="M81.6 152.5h9.9v5.1h-9.9z" fill="#fff"/>
<path d="M81.6 152.5h9.9v5.1h-9.9z" fill="none" stroke="#000" stroke-width=".25"/>
<path d="M111.9 152.5h10.1v5.1h-10.1z" fill="#fff"/>
<path d="M111.9 152.5h10.1v5.1h-10.1z" fill="none" stroke="#000" stroke-width=".25"/>
<path d="M91.5 152.5h20.4v45.7h-20.4z" fill="#fff"/>
<path d="M34.4 158.8h47.2M91.5 152.5h20.4v45.7h-20.4z" fill="none" stroke="#000" stroke-width=".25"/>
<path d="M81.6 157.6h9.9v2.5h-9.9z" fill="#fff"/>
<path d="M81.6 157.6h9.9v2.5h-9.9zM33.1 161.4h48.5" fill="none" stroke="#000" stroke-width=".25"/>
<path d="M81.6 160.1h9.9v2.5h-9.9z" fill="#fff"/>
<path d="M31.9 163.9h49.7M81.6 160.1h9.9v2.5h-9.9z" fill="none" stroke="#000" stroke-width=".25"/>
<path d="M81.6 162.6h9.9v2.6h-9.9z" fill="#fff"/>
<path d="M30.6 166.5h51M81.6 162.6h9.9v2.6h-9.9z" fill="none" stroke="#000" stroke-width=".25"/>
<path d="M81.6 165.2h9.9v2.5h-9.9z" fill="#fff"/>
<path d="M29.3 169h52.3M81.6 165.2h9.9v2.5h-9.9z" fill="none" stroke="#000" stroke-width=".25"/>
<path d="M81.6 167.7h9.9v2.6h-9.9z" fill="#fff"/>
<path d="M28.1 171.5h53.5M81.6 167.7h9.9v2.6h-9.9z" fill="none" stroke="#000" stroke-width=".25"/>
<path d="M81.6 170.3h9.9v2.5h-9.9z" fill="#fff"/>
<path d="M26.8 174.1h54.8M81.6 170.3h9.9v2.5h-9.9z" fill="none" stroke="#000" stroke-width=".25"/>
<path d="M81.6 172.8h9.9v2.5h-9.9z" fill="#fff"/>
<path d="M25.5 176.6h56.1M81.6 172.8h9.9v2.5h-9.9z" fill="none" stroke="#000" stroke-width=".25"/>
<path d="M81.6 175.3h9.9v2.6h-9.9z" fill="#fff"/>
<path d="M35.2 179.1h46.4M81.6 175.3h9.9v2.6h-9.9z" fill="none" stroke="#000" stroke-width=".25"/>
<path d="M81.6 177.9h9.9v2.5h-9.9z" fill="#fff"/>
<path d="M81.6 177.9h9.9v2.5h-9.9zM33.9 181.7h47.7" fill="none" stroke="#000" stroke-width=".25"/>
<path d="M81.6 180.4h9.9v2.6h-9.9z" fill="#fff"/>
<path d="M32.6 184.2h49M81.6 180.4h9.9v2.6h-9.9z" fill="none" stroke="#000" stroke-width=".25"/>
<path d="M81.6 183h9.9v2.5h-9.9z" fill="#fff"/>
<path d="M31.4 186.8h50.2M81.6 183h9.9v2.5h-9.9z" fill="none" stroke="#000" stroke-width=".25"/>
<path d="M81.6 185.5h9.9v2.5h-9.9z" fill="#fff"/>
<path d="M30.1 189.3h51.5M81.6 185.5h9.9v2.5h-9.9z" fill="none" stroke="#000" stroke-width=".25"/>
<path d="M81.6 188h9.9v2.6h-9.9z" fill="#fff"/>
<path d="M28.8 191.8h52.8M81.6 188h9.9v2.6h-9.9z" fill="none" stroke="#000" stroke-width=".25"/>
<path d="M81.6 190.6h9.9v2.5h-9.9z" fill="#fff"/>
<path d="M27.6 194.4h54M81.6 190.6h9.9v2.5h-9.9z" fill="none" stroke="#000" stroke-width=".25"/>
<path d="M81.6 193.1h9.9v2.6h-9.9z" fill="#fff"/>
<path d="M26.3 196.9h55.3M81.6 193.1h9.9v2.6h-9.9z" fill="none" stroke="#000" stroke-width=".25"/>
<path d="M81.6 195.7h9.9v2.5h-9.9z" fill="#fff"/>
<path d="M124.6 149.9v8.3h-2.6M81.6 195.7h9.9v2.5h-9.9z" fill="none" stroke="#000" stroke-width=".25"/>
<path d="M112.1 157.6h9.9v2.5h-9.9z" fill="#fff"/>
<path d="M112.1 157.6h9.9v2.5h-9.9z" fill="none" stroke="#000" stroke-width=".25"/>
<path d="M112.1 160.1h9.9v2.5h-9.9z" fill="#fff"/>
<path d="M112.1 160.1h9.9v2.5h-9.9zM122 163.9h7.6" fill="none" stroke="#000" stroke-width=".25"/>
<path d="M112.1 162.6h9.9v2.6h-9.9z" fill="#fff"/>
<path d="M95.9 142.3h36.3v24.2h-10.2M112.1 162.6h9.9v2.6h-9.9z" fill="none" stroke="#000" stroke-width=".25"/>
<path d="M112.1 165.2h9.9v2.5h-9.9z" fill="#fff"/>
<path d="M96.6 139.8h38.1v29.2h-12.7M112.1 165.2h9.9v2.5h-9.9z" fill="none" stroke="#000" stroke-width=".25"/>
<path d="M112.1 167.7h9.9v2.6h-9.9z" fill="#fff"/>
<path d="M97.6 137.3h39.7v34.2h-15.3M112.1 167.7h9.9v2.6h-9.9z" fill="none" stroke="#000" stroke-width=".25"/>
<path d="M112.1 170.3h9.9v2.5h-9.9z" fill="#fff"/>
<path d="M99.2 134.7h40.6v39.4h-17.8M112.1 170.3h9.9v2.5h-9.9z" fill="none" stroke="#000" stroke-width=".25"/>
<path d="M112.1 172.8h9.9v2.5h-9.9z" fill="#fff"/>
<path d="M100.2 132.2h42.1v44.4h-20.3M112.1 172.8h9.9v2.5h-9.9z" fill="none" stroke="#000" stroke-width=".25"/>
<path d="M112.1 175.3h9.9v2.6h-9.9z" fill="#fff"/>
<path d="M123.3 129.6v49.5h-1.3M112.1 175.3h9.9v2.6h-9.9z" fill="none" stroke="#000" stroke-width=".25"/>
<path d="M112.1 177.9h9.9v2.5h-9.9z" fill="#fff"/>
<path d="M124.6 127.1h1.2v54.6h-3.8M112.1 177.9h9.9v2.5h-9.9z" fill="none" stroke="#000" stroke-width=".25"/>
<path d="M112.1 180.4h9.9v2.6h-9.9z" fill="#fff"/>
<path d="M128.4 124.6v59.6h-6.4M112.1 180.4h9.9v2.6h-9.9z" fill="none" stroke="#000" stroke-width=".25"/>
<path d="M112.1 183h9.9v2.5h-9.9z" fill="#fff"/>
<path d="M130.6 122v64.8h-8.6M112.1 183h9.9v2.5h-9.9z" fill="none" stroke="#000" stroke-width=".25"/>
<path d="M112.1 185.5h9.9v2.5h-9.9z" fill="#fff"/>
<path d="M133.4 116.9v72.4h-11.4M112.1 185.5h9.9v2.5h-9.9z" fill="none" stroke="#000" stroke-width=".25"/>
<path d="M112.1 188h9.9v2.6h-9.9z" fill="#fff"/>
<path d="M135.7 114.4v77.4h-13.7M112.1 188h9.9v2.6h-9.9z" fill="none" stroke="#000" stroke-width=".25"/>
<path d="M112.1 190.6h9.9v2.5h-9.9z" fill="#fff"/>
<path d="M138.5 111.9v82.5h-16.5M112.1 190.6h9.9v2.5h-9.9z" fill="none" stroke="#000" stroke-width=".25"/>
<path d="M112.1 193.1h9.9v2.6h-9.9z" fill="#fff"/>
<path d="M140.8 109.3v87.6h-18.8M112.1 193.1h9.9v2.6h-9.9z" fill="none" stroke="#000" stroke-width=".25"/>
<path d="M112.1 195.7h9.9v2.5h-9.9z" fill="#fff"/>
<path d="M34.4 29.8v129M112.1 195.7h9.9v2.5h-9.9z" fill="none" stroke="#000" stroke-width=".25"/>
<circle cx="34.4" cy="29.8" r=".25" fill="#fff"/>
<g fill="none" stroke="#000" stroke-width=".25">
<path d="M33.1 37.7v123.7"/>
<circle cx="34.4" cy="29.8" r=".25"/>
</g>
<circle cx="33.1" cy="37.7" r=".25" fill="#fff"/>
<g fill="none" stroke="#000" stroke-width=".25">
<path d="M31.9 41.3v122.6"/>
<circle cx="33.1" cy="37.7" r=".25"/>
</g>
<circle cx="31.9" cy="41.3" r=".25" fill="#fff"/>
<g fill="none" stroke="#000" stroke-width=".25">
<path d="M30.6 45.1v121.4"/>
<circle cx="31.9" cy="41.3" r=".25"/>
</g>
<circle cx="30.6" cy="45.3" r=".25" fill="#fff"/>
<g fill="none" stroke="#000" stroke-width=".25">
<path d="M29.3 49.1v119.9"/>
<circle cx="30.6" cy="45.3" r=".25"/>
</g>
<circle cx="29.3" cy="49.1" r=".25" fill="#fff"/>
<g fill="none" stroke="#000" stroke-width=".25">
<path d="M28.1 52.9v118.6"/>
<circle cx="29.3" cy="49.1" r=".25"/>
</g>
<circle cx="28.1" cy="52.9" r=".25" fill="#fff"/>
<g fill="none" stroke="#000" stroke-width=".25">
<path d="M26.8 56.8v117.3"/>
<circle cx="28.1" cy="52.9" r=".25"/>
</g>
<circle cx="26.8" cy="56.5" r=".25" fill="#fff"/>
<g fill="none" stroke="#000" stroke-width=".25">
<path d="M25.5 60.2v116.4"/>
<circle cx="26.8" cy="56.5" r=".25"/>
</g>
<circle cx="25.5" cy="60.6" r=".25" fill="#fff"/>
<g fill="none" stroke="#000" stroke-width=".25">
<path d="M35 75.3l.2 103.8"/>
<circle cx="25.5" cy="60.6" r=".25"/>
</g>
<circle cx="35" cy="75.3" r=".25" fill="#fff"/>
<g fill="none" stroke="#000" stroke-width=".25">
<path d="M33.8 83.2l.1 98.5"/>
<circle cx="35" cy="75.3" r=".25"/>
</g>
<circle cx="33.8" cy="83.2" r=".25" fill="#fff"/>
<g fill="none" stroke="#000" stroke-width=".25">
<path d="M32.5 86.7l.1 97.5"/>
<circle cx="33.8" cy="83.2" r=".25"/>
</g>
<circle cx="32.5" cy="86.7" r=".25" fill="#fff"/>
<g fill="none" stroke="#000" stroke-width=".25">
<path d="M31.2 90.5l.2 96.3"/>
<circle cx="32.5" cy="86.7" r=".25"/>
</g>
<circle cx="31.2" cy="90.8" r=".25" fill="#fff"/>
<g fill="none" stroke="#000" stroke-width=".25">
<path d="M30 94.6l.1 94.7"/>
<circle cx="31.2" cy="90.8" r=".25"/>
</g>
<circle cx="30" cy="94.6" r=".25" fill="#fff"/>
<g fill="none" stroke="#000" stroke-width=".25">
<path d="M28.7 98.4l.1 93.4"/>
<circle cx="30" cy="94.6" r=".25"/>
</g>
<circle cx="28.7" cy="98.4" r=".25" fill="#fff"/>
<g fill="none" stroke="#000" stroke-width=".25">
<path d="M27.4 102.2l.2 92.2"/>
<circle cx="28.7" cy="98.4" r=".25"/>
</g>
<circle cx="27.4" cy="102" r=".25" fill="#fff"/>
<g fill="none" stroke="#000" stroke-width=".25">
<path d="M26.2 105.6l.1 91.3"/>
<circle cx="27.4" cy="102" r=".25"/>
</g>
<circle cx="26.2" cy="106" r=".25" fill="#fff"/>
<g fill="none" stroke="#000" stroke-width=".25">
<path d="M107.8 116.9h25.6M108.6 114.4h27.1M109.3 111.9h29M114.4 109.3h26.2M104 129.6h19.3M105.3 127.1h19.3M106 124.6h22.4M106.8 122h23.8"/>
<circle cx="26.2" cy="106" r=".25"/>
</g>
<g font-size="3">
<text x="38.3" y="31">220</text>
<text x="52.9" y="32.8">74hc595</text>
<text x="155.3" y="33.3">74hc165</text>
<text x="38.3" y="38.6">220</text>
<text x="51.3" y="39.1">Q1</text>
<text x="62.1" y="39.1">VCC</text>
<text x="153.9" y="39.1">PL</text>
<text x="164.2" y="39.1">VCC</text>
<text x="38.3" y="42.4">220</text>
<text x="38.3" y="46.2">220</text>
<text x="51.5" y="46.5">Q3</text>
<text x="51.6" y="42.7">Q2</text>
<text x="64" y="46.5">DS</text>
<text x="64.1" y="42.7">Q0</text>
<text x="153.7" y="46.5">D4</text>
<text x="153.8" y="42.7">CP</text>
<text x="166.4" y="42.7">CE</text>
<text x="166.9" y="46.5">D3</text>
<text x="38.3" y="50">220</text>
<text x="38.3" y="53.8">220</text>
<text x="51.7" y="53.8">Q5</text>
<text x="51.9" y="50">Q4</text>
<text x="58.3" y="53.8">ST_CP</text>
<text x="63.5" y="50">OE</text>
<text x="153.7" y="50">D5</text>
<text x="153.7" y="53.8">D6</text>
<text x="166.9" y="50">D2</text>
<text x="166.9" y="53.8">D1</text>
<text x="38.3" y="57.6">220</text>
<text x="51.5" y="57.4">Q6</text>
<text x="58.1" y="57.4">SH_CP</text>
<text x="153.7" y="57.4">D7</text>
<text x="166.9" y="57.4">D0</text>
<text x="38.3" y="61.5">220</text>
<text x="51.7" y="64.8">GND</text>
<text x="51.7" y="60.9">Q7</text>
<text x="63.4" y="60.9">MR</text>
<text x="63.5" y="64.8">Q7'</text>
<text x="153.8" y="60.9">Q7`</text>
<text x="153.9" y="64.8">GND</text>
<text x="166.5" y="60.9">DS</text>
<text x="166.6" y="64.8">Q7</text>
<text x="38.6" y="76.7">220</text>
<text x="53.2" y="78.5">74hc595</text>
<text x="38.6" y="84.3">220</text>
<text x="38.6" y="88.1">220</text>
<text x="51.5" y="84.8">Q1</text>
<text x="51.9" y="88.4">Q2</text>
<text x="62.4" y="84.8">VCC</text>
<text x="64.4" y="88.4">Q0</text>
<text x="38.6" y="91.9">220</text>
<text x="38.6" y="95.7">220</text>
<text x="51.8" y="92.2">Q3</text>
<text x="52.1" y="95.7">Q4</text>
<text x="63.8" y="95.7">OE</text>
<text x="64.3" y="92.2">DS</text>
<text x="170.5" y="91.7">74hc165</text>
<text x="38.6" y="99.5">220</text>
<text x="52" y="99.5">Q5</text>
<text x="58.6" y="99.5">ST_CP</text>
<text x="169.1" y="101.1">CP</text>
<text x="169.1" y="97.5">PL</text>
<text x="179.5" y="97.5">VCC</text>
<text x="181.7" y="101.1">CE</text>
<text x="38.6" y="103.4">220</text>
<text x="38.6" y="107.2">220</text>
<text x="51.8" y="103.1">Q6</text>
<text x="52" y="106.7">Q7</text>
<text x="58.4" y="103.1">SH_CP</text>
<text x="63.6" y="106.7">MR</text>
<text x="168.9" y="104.9">D4</text>
<text x="182.1" y="104.9">D3</text>
<text x="51.9" y="110.5">GND</text>
<text x="63.8" y="110.5">Q7'</text>
<text x="168.9" y="108.4">D5</text>
<text x="168.9" y="112.2">D6</text>
<text x="182.1" y="108.4">D2</text>
<text x="182.1" y="112.2">D1</text>
<text x="168.9" y="115.8">D7</text>
<text x="169" y="119.3">Q7`</text>
<text x="181.7" y="119.3">DS</text>
<text x="182.1" y="115.8">D0</text>
<text x="169.1" y="123.2">GND</text>
<text x="181.8" y="123.2">Q7</text>
</g>
<g font-size="2">
<text x="83.4" y="155.7">Входы</text>
<text x="113" y="155.7">Выходы</text>
<text x="85.9" y="159.5">1</text>
<text x="116.4" y="159.5">1</text>
<text x="85.9" y="162">2</text>
<text x="85.9" y="164.5">3</text>
<text x="85.9" y="167.1">4</text>
<text x="116.4" y="162">2</text>
<text x="116.4" y="164.5">3</text>
<text x="116.4" y="167.1">4</text>
<text x="85.9" y="169.6">5</text>
<text x="85.9" y="172.2">6</text>
<text x="116.4" y="169.6">5</text>
<text x="116.4" y="172.2">6</text>
<text x="85.9" y="174.7">7</text>
<text x="85.9" y="177.2">8</text>
<text x="85.9" y="179.8">9</text>
<text x="94.8" y="174.7">Проверяемое</text>
<text x="96.3" y="177.2">устройство</text>
<text x="116.4" y="174.7">7</text>
<text x="116.4" y="177.2">8</text>
<text x="116.4" y="179.8">9</text>
<text x="85.3" y="182.3">10</text>
<text x="85.4" y="184.9">11</text>
<text x="115.8" y="182.3">10</text>
<text x="115.9" y="184.9">11</text>
<text x="85.3" y="187.4">12</text>
<text x="85.3" y="189.9">13</text>
<text x="115.8" y="187.4">12</text>
<text x="115.8" y="189.9">13</text>
<text x="85.3" y="192.5">14</text>
<text x="85.3" y="195">15</text>
<text x="85.3" y="197.6">16</text>
<text x="115.8" y="192.5">14</text>
<text x="115.8" y="195">15</text>
<text x="115.8" y="197.6">16</text>
</g>
<g font-size="1.8">
<text x="103.6" y="37" transform="rotate(-90 103.6 37)">10k</text>
<text x="107.4" y="37" transform="rotate(-90 107.4 37)">10k</text>
<text x="111.5" y="37" transform="rotate(-90 111.5 37)">10k</text>
<text x="115.5" y="37" transform="rotate(-90 115.5 37)">10k</text>
<text x="119.9" y="37" transform="rotate(-90 119.9 37)">10k</text>
<text x="123.4" y="37" transform="rotate(-90 123.4 37)">10k</text>
<text x="127.5" y="37" transform="rotate(-90 127.5 37)">10k</text>
<text x="131.5" y="37" transform="rotate(-90 131.5 37)">10k</text>
<text x="118.8" y="95.4" transform="rotate(-90 118.8 95.4)">10k</text>
<text x="122.6" y="95.4" transform="rotate(-90 122.6 95.4)">10k</text>
<text x="126.7" y="95.4" transform="rotate(-90 126.7 95.4)">10k</text>
<text x="130.8" y="95.4" transform="rotate(-90 130.8 95.4)">10k</text>
<text x="135.1" y="95.4" transform="rotate(-90 135.1 95.4)">10k</text>
<text x="138.6" y="95.4" transform="rotate(-90 138.6 95.4)">10k</text>
<text x="142.7" y="95.4" transform="rotate(-90 142.7 95.4)">10k</text>
<text x="146.8" y="95.4" transform="rotate(-90 146.8 95.4)">10k</text>
</g>
</svg>
